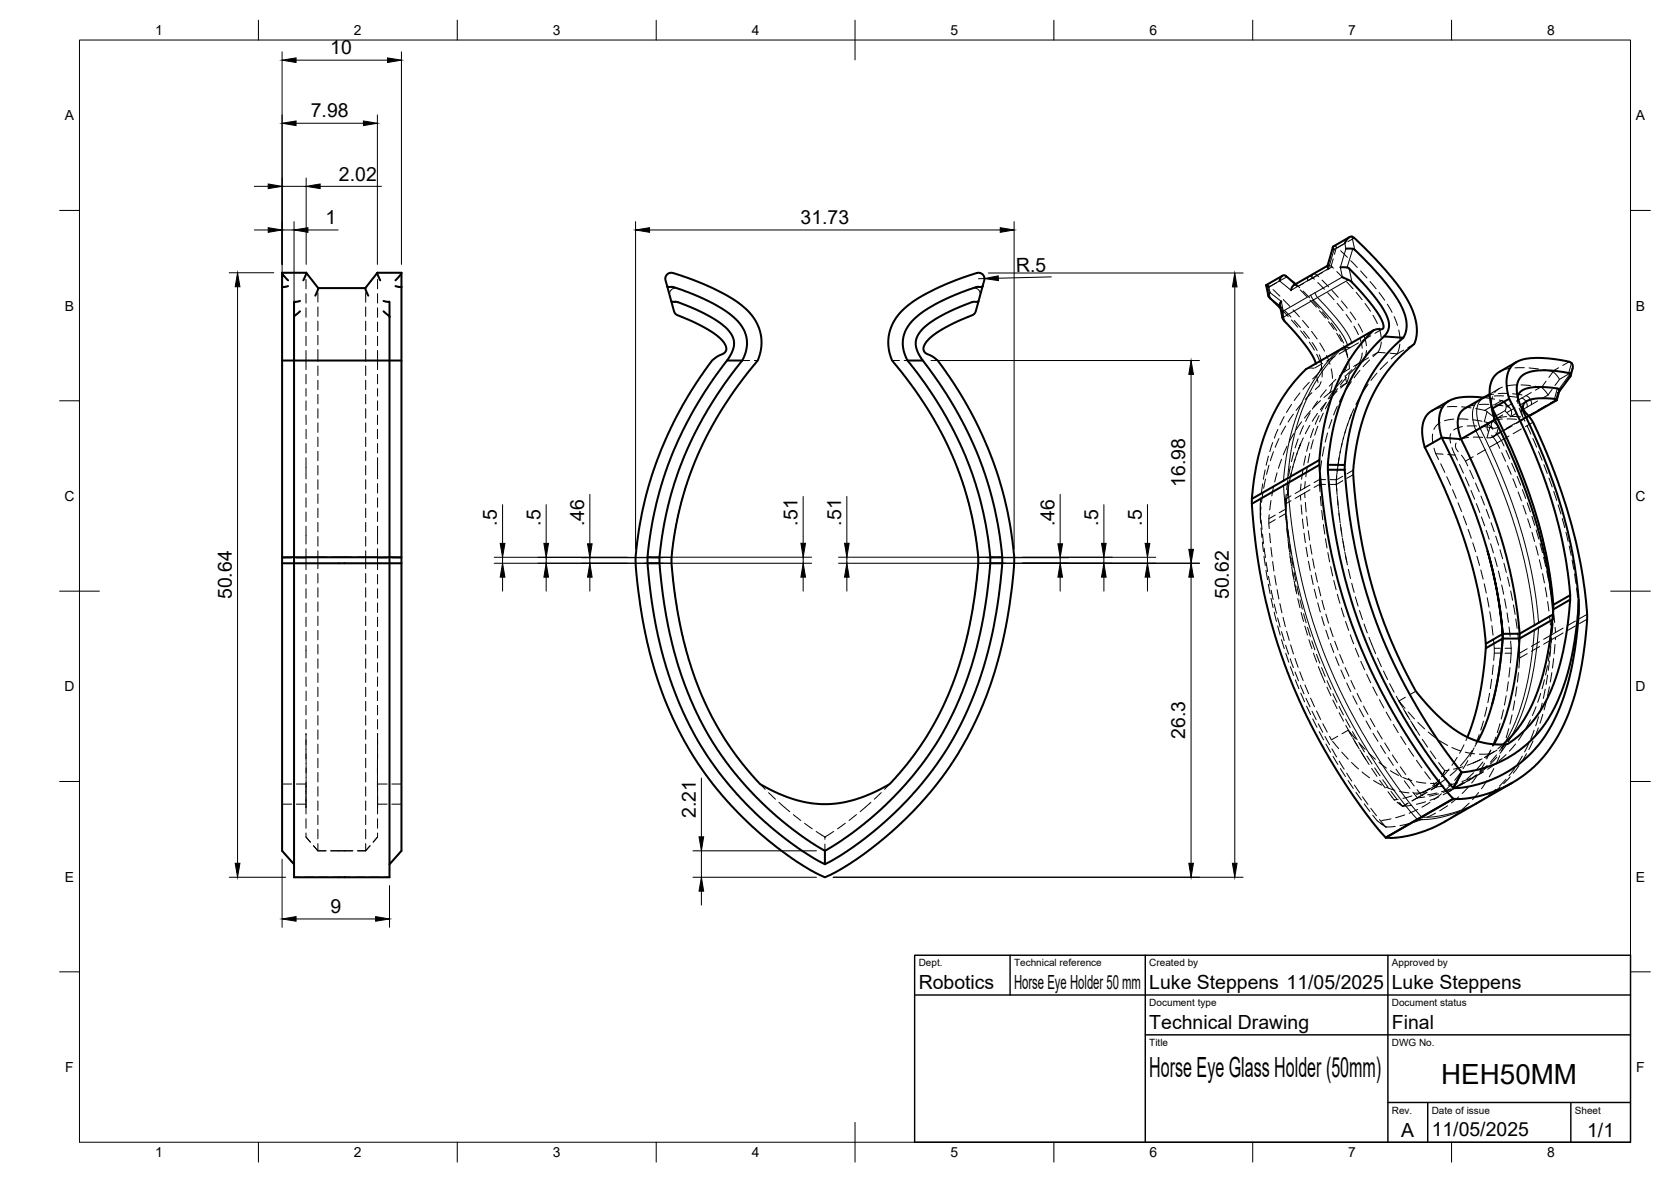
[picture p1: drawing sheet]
<svg xmlns="http://www.w3.org/2000/svg" width="420mm" height="297mm" viewBox="0 0 420 297" stroke-linecap="round" stroke-linejoin="round" font-family="sans-serif">
<!-- layer: Visible -->
<g fill="none" stroke="#000" stroke-width=".51">
<path d="M339.3 59.6l-4.1 2.4 .2 .7M70.9 72.2v141.6l3 3.4M72.4 70.4l-1.5-1.8v3.6l1.5-.3M73.9 79.6v140.9h24v-140.9M75.4 75.6l-1.5 .3v3.7l1.5-1.4M77 68.5l-.7 1.9M77 68.5l-6.1 .1M77 68.5l3 3.9M80 72.4l-.7 1.9M80 72.4h11.9M91.9 72.4l.7 1.9M94.9 68.5l-3 3.9"/>
<path d="M95.6 70.4l-.7-1.9h6l-.4 .8-1.1 1.1M96.4 75.6l1.5 .3v3.7M96.4 78.2l1.5 1.4M99.4 71.9l1.5 .3M100.9 72.2v141.6l-3 3.4M100.9 68.6v3.6M167.7 71.9l-.4-1.8 .1-.6 .3-.5a1.49 1.49 0 0 1 1.5-.4l5.6 1.9 4.5 2 4.8 2.5 2.5 1.8 2.4 2.3 1.4 2.3 .9 2.9 .1 2.7a8.6 8.6 0 0 1-2.9 6l-4.1 5.5-3.8 5.8-2.9 5.4-2.9 6.2-2.6 7.1-1.7 6.7-1.3 7-.4 4.8 1 8.6 1.5 8.6 1.8 6.7 2 6 2.8 6.6 3.2 5.8 3.9 6 3.7 4.5a13 13 0 0 0 6 4.6l3.3 1.4 4.1 1.2 2.5 .4 3.6 .2 2.5-.2 3.8-.8 2.8-1 3.9-1.7a11 11 0 0 0 4.9-4.1l3.7-4.5 4-6 3.4-6.3 2.9-7.1 2.1-6.5 1.6-6.6 1.4-8.7 .7-5.9 .1-2.5-.8-6.2-1.4-6.8-1.9-6.3-1.9-5-2.6-5.8-3.2-5.8-4.4-6.6-4.2-5.5a7.9 7.9 0 0 1-2.2-5.2v-1.4l.2-1.9 .4-1.4 .9-1.7 1-1.5 1.5-1.5 3.3-2.6 4.4-2.3 3.1-1.4 7.7-2.8 .9 .3 .7 .7v.8l-.4 1.6M168.8 75.6l.7 2.7 .5 .7 5 2.2 2.9 1.5 2.8 2 1.6 1.9a1.66 1.66 0 0 1-1.2 2.6l-1 .5a9.4 9.4 0 0 0-2.9 3.5l-5.4 8.4-4.4 8.6-3.4 9.1-1.5 5.1-1.1 4.4-1.2 7.3-.4 5.4 1.2 10.5 2 10.4 2.8 9.7 3.3 8.3 4.4 8.2 3.1 4.9 2.6 3.5 3.8 4.6 3.4 3.5 6.9 6.2 6.8 5.1 3.9 2.4 3.4 1.7 2.8-1.4 3.6-2.1 5.3-3.7 3.6-3 6.9-6.5 5.7-6.5 3.2-4.2 2.4-3.6 2.4-4.3 2-3.9 1.9-4.4 1.7-4.4 2.6-8.5 2.1-10.6 1.4-10.9v-3.2l-1-7.5-2.2-9.3-1.2-4-2.3-6.1-4.2-9-2.4-4-2.8-4.5a22.4 22.4 0 0 0-3.9-4.9l-2.1-1.2a1.8 1.8 0 0 1 0-2.8l1.5-1.5 2.5-1.8 2.9-1.5 5-2.2 .5-.7 .8-2.7-.3 .2-1.8 .3-4.2 1.7-3.9 2-2.1 1.3-1.5 1.2-1.3 1.6-.6 1.4-.1 1.3 .3 1.5 .8 1.6 6.4 9.1 4.7 8.1 3.7 8.3 2.9 8.5 1.9 8.5 1 7.8-.1 2.7-.6 5.7-1.5 9.3-2.4 9.7-3.1 8.6-3.8 8.2-2.1 3.6-2.9 4.3-3.7 4.8-2.8 3.3-6.6 6.4-4.5 3.8-3.2 2.4-4 2.6-3.3 1.8-3.1-1.7-3.8-2.5-7.3-5.7-6.7-6.4-5.7-6.7-2.7-3.9-2.4-3.7-3.7-7.2-3.5-8.6-2.4-8.1-2.1-10.5-1.2-10.7v-1.8l.6-5 1.7-8.3 1-4 1.8-5.5 3.7-8.6 3-5.6 2.8-4.6 6-8.4 .8-1.6 .4-1.5-.1-1.3-.7-1.4-.9-1.2-1.4-1.2-4.5-2.8-4.7-2a4.6 4.6 0 0 0-2.7-.9l-.8-.2-1.1-3.7 .4 .2 1.3 .1 3.7 1.3 5.9 2.6 4.3 2.7 1.7 1.4 1.1 1.2a8 8 0 0 1-.8 10.8l-5.2 7.4-4.5 7.6-3.6 7.5-1.8 4.7-1.4 4.4-1.9 8.3-1.1 8 .5 6.3 1.2 8.3 1.9 8.7 2.8 8.7 1.3 3.4 2.5 5.4 4.3 7.3 3.1 4.4 2.3 2.9 3.5 3.8 3.4 3.4 6.6 5.7 3.8 2.7 3.6 2.2a.94 .94 0 0 0 1.6 .1l3.4-2.1 3.7-2.8 7.2-6 3.4-3.5 3.4-3.8 4.8-6.3 4.3-7.2 3.7-8.1 2.8-8.4 1.2-4.4 1.2-6.1 1.2-8.3 .5-6.4-1.1-7.9-1.9-8.3-1.4-4.4-1.8-4.7-3.6-7.5-4.5-7.6-5.2-7.4a8.3 8.3 0 0 1 1.3-12.9l2.6-1.8 4.6-2.4 5.8-2.4 1.9-.6h1.1l.3-.2-1 3.7M318.4 71.7l.5 2.7M318.4 71.6l.6 .5M319.3 73.5l-.3 .6v.5l3 2.9M321.7 70.6l.5-1.1a.75 .75 0 0 1 1.1-.2l2.5 2.1"/>
<path d="M322.2 75.7l-.4 .9 .7 3.2M322.5 69.3l-4.1 2.3M322.7 78.2l-.3 1.4 .3 .8 5.4 6.2 1.9 2.8 .9 2M333.8 66.8l-8.5 4.9-.5 .5-.2 .7M335.2 62l-1.4 4.9 .3 .6M337 67.2h1.6l.6 .2 5.5 6 2.4 3.1 1.3 2.2 .7 1.8 .2 1.4-.3 1.1-.4 .8-5.1 5.6-2.4 3.5-1.3 2.2-2.6 5.8-1.9 6.5-1.1 6-.3 4.7 1.1 11.2 1.7 10 2.1 8.4 2.3 7.2 2.4 6.4 3.3 7.5 3.4 6.6 5.1 8.8 4.6 6.7 5 6.5a1.46 1.46 0 0 0 1.9 .6l3-.4 3.6-1 3.4-1.5 2.5-1.3 2.9-2 2.4-2.1 2.4-2.7 1.4-1.9 1.8-3 1.4-3 1.5-3.8 1.1-3.5 1.7-8.1 .7-4.9 .3-5.7M337.5 69.6l2.2 1.1 4.1 4.5 2.7 3.7 1 1.7 .4 1.2a.81 .81 0 0 1-.3 .9 .81 .81 0 0 1-1 0h-.5a2.82 2.82 0 0 0-1.9 1.4l-2.3 2.6-1.9 2.6-2.9 5-2.3 5.7-1.7 6.3-1.1 6.2-.3 4.3 1 10 1.1 7.6 1.8 8.2 2.6 9.4 3.2 8.9 3 7 4.8 9.4 5.4 8.9 5.8 8.4 4.7 5.8a2.09 2.09 0 0 0 2 .4l4.9-.7 2.8-.9 2.9-1.2 4.5-2.5 2.8-2.1 1.6-1.5 3.3-4.1 3-5 2.4-5.9 1.8-6.7 1.2-6.5 .8-8.1-.3-4.7-.8-6.1-1.8-8.7-2.2-8.4-3.2-9.1-3.6-8.7a18.1 18.1 0 0 0-2.5-4.9l-1.2-1.5-.5-.9 .1-1 .7-.8 1.2-.4 2.1-.3 3.5 .1 .6 .1 .2 .3M338.1 61.2l1-1.5a.93 .93 0 0 1 1.4 .1l3.7 3.5 4.1 4.5 4.5 5.8 1.9 3.3 1 2.5 .5 2.4v2.1a5.4 5.4 0 0 1-.9 2.7l-3.6 3.4-2.9 3.4-2.2 3.1-1.9 3.6-1.5 3.7-1.3 4.4-1.1 5-.5 5 .3 5.3 1 8 1.3 7.2 1.7 7.1 1.7 6 1.8 5 2.7 6.5 2.8 5.8a31.9 31.9 0 0 0 7.3 10.1l4.3 3.8 3.6 2.2 2.1 .9 2.4 .6 3.8 .4a4.4 4.4 0 0 0 3.9-1.5l2.8-2.5 2.8-3.4 2.5-4.2 1.6-3.6 1.6-5.2 1.3-6 .9-6.7 .3-4.7-.5-5.1-1.3-7.2-1.1-4.8-1.7-6.2-2.1-6.3-2-5.2-5.4-12a11.6 11.6 0 0 1-1.8-8l.6-1.6 .9-1.3 .9-.6 1.6-.7 2-.3 2.2-.1 5.3 .6a4.3 4.3 0 0 1 2.8 .8l.3 1-.6 2.2M338.4 62.5h1.5l.7 .3 4.4 4.4 4.8 5.7 1.8 2.7 1.3 2.5 .7 2.4v2.1a4.5 4.5 0 0 1-2.1 3.5l-3.5 3.7-3.3 4.7-2.6 5-1.8 5-1.3 5.5-.9 6.8 .2 4.3 1 8.1 1.6 9.5 1.7 6.9 2.7 8.8 3 7.7 3.5 7.5 4.3 7.8 5.3 8.4 5.6 7.6a.92 .92 0 0 0 1 .6l2.8-.4 2.2-.6 5-1.9 4.3-2.8 1.8-1.5 2.3-2.2 2.9-4 2.4-4.5 2.1-5.7 1.7-6.9 1-6.8 .4-6-.5-5.6-1.2-6.8-2-8.7-2-6.6-3.2-8.4-4.2-9.5a15.7 15.7 0 0 1-2.4-7.1l.2-1.7 .5-1.2 1.2-1.1 1.4-.6 1.8-.3h2.3l2.7 .2 3.1 .5 .3 .4-.1 .4-2.8 3.8M70.9 90.6h30M182.8 90.6h3.8M228.2 90.6h3.8"/>
<path d="M345.4 83l-17.3 10-2.7 3-3.4 4.7-2.6 5.1-1.8 4.6-1.3 4.9-.9 4.5-.6 5v2.6l.9 9.1 1.2 7.7 1.4 6.9 2.4 8.9 2.2 6.6 2.2 5.8 3.4 7.4 3.8 7.3 3.6 6.2 4.5 6.9 4.1 5.7 3.9 4.6h2.5l3.5-.5 2.9-.8 2.9-1.1 2.8-1.4 17.2-10M348 84.5l4.8 .4M373 99.9l-2.6-.2-3.5 .2-1.9 .5-1.6 1-.9 1.4-.6 2.2v2.5l.6 2.5M374.6 99l-6.4 3.7-1 1-.5 1.2-.2 1.6 .3 2 .6 1.8M381.3 91l-4.6 2.6-.7 .7-.8 1.1-.5 1.4-.2 1.9 .2 1.9 .5 2.1M381.6 99.7l.6-1.2 1.4-.8 2.4-.4h2.1a7.6 7.6 0 0 1 3.8 .5l.2 .4-.7 2.4M331.7 115.6l-16.9 9.8M331.7 116.8l-16.9 9.8M333.9 116.8h4.2M333.9 118.1h4.2M358.2 112.4l5.3 10.9 4.3 11.3 1.6 4.9 1.6 6.1 1 4.3 1 6.3 .6 6.7-.7 7.1-1.6 8.2-1.3 4.3-1 2.8M362.5 110l4.9 .3"/>
<path d="M362.5 110l3.6 7.3 2.9 6.7 3.1 8.2 2 6.4M362.5 110l-4.3 2.4M364.3 100.7l-4.6 2.7-1.3 1.4-.5 1-.3 1.9 .1 2.5 .5 2.2M367.4 110.3l5.4 11.9 4.1 11.2 1.8 5.9 1.3 5.8 .9 4.8 .9 6.4 .3 3h-4.3v1.2h4.3l-.1 1.8-1 7.5-1.5 7.2-1.8 5.6-2 4.5M374.8 101.1l1.1 4.4M375.2 102.7l.7 2.8M375.2 102.7l3.4 6.7 2.6 6 2.5 6.3 2 5.8 1.9 6.7 1.3 5.8 1.1 6.7 .6 5.3 4.2-2.4M375.9 105.5l2.8 5.9 3.2 7.5 3.9 10.8 1.5 5.3 1.5 6.6 1 5.9 .7 6.2M375.9 105.5l-8.5 4.8M379.5 100.2l-4.3 2.5M391.4 100.6l-7 4M374.1 138.6l2.1 8.7 1.1 7.1-1-6.5z"/>
<path d="M70.9 140h30M70.9 141.5h30M162.8 140l3 .1M162.8 141.5h3M249 141.5h3M252 140h-3M377.8 159.3l-.5-4.9 .5 4.9M390.5 154.4l-8.4 4.9v1.2l8.3-4.8M390.6 152l-.5 6.1-.9 6.2-1.2 5-1.9 5.9a30.2 30.2 0 0 1-8.2 11.9M394.8 150.7l-4.2 2.4M396.9 150.7v3.7M373.6 162.9l4.2-2.4-.8 7.7-1.2 6.6-1.8 6.1-2.4 5.4"/>
<path d="M373.6 161.8l4.2-2.5-.1 2.8-.7 6.2-.8 4.7-1 3.9M367.5 194.1l-2.1 3.9M207.4 213.8v3.4M365.4 200.7l-17 9.8"/>
</g>
<!-- layer: Hidden -->
<g fill="none" stroke="#000" stroke-width=".25">
<path d="M76.9 77.4v2.3M76.9 73.8v2.4M76.9 70.2v2.4M77 68.5l-.1 .5M79.9 77.1v2.4M79.9 73.6v2.3M80 72.4l-.1 .1M80 72.4h.1M91.9 72.4v.1M91.9 77.1v2.4M91.9 73.6v2.4M94.9 68.5v.5"/>
<path d="M94.9 77.4v2.3M94.9 73.8v2.4M94.9 70.2v2.4M170.3 72.5l-.1-.1a1.5 1.5 0 0 0-1.8 1.9M244.5 72.5l.1-.1a1.5 1.5 0 0 1 1.8 1.9M318.4 71.6l.9 .4M320.1 72.8l1.7 1.6M321.8 76.7l.5 .6M322.3 77.8l1.6 1.7M322.7 75.3l1.6 1.7M322.9 78l1.7 1.7M323.3 69.3l.3 .3"/>
<path d="M324.4 70.3l1.7 1.7M325.1 77.9l1.6 1.7M325.4 71.6h.7l.7 .7M325.8 71.4l.4 .3M326.9 72.8l1.7 1.7M327.6 73.1l1.7 1.7M329.4 75.4l1.6 1.8M330.1 75.7l1.6 1.8M331.8 78.1l1.5 1.8M332.5 78.4l1.5 1.8M333.8 66.9l.2-.2 .4 .1 .9 .6M333.9 66.7l-.1 .1"/>
<path d="M335.2 61.9l1.1 .4M336.1 68.2l1.7 1.7M337.1 63l1.7 1.7M338.6 70.8l1.6 1.8M339.6 65.5l1.7 1.7M341 73.5l1.5 1.8M342.1 68.1l1.6 1.8M343.2 76.3l1.4 1.9M344.5 70.7l1.5 1.9M345.2 79.2l1.1 2.1M346.8 73.5l1.4 1.9M348.8 76.4l1.2 2.1"/>
<path d="M350.5 79.6l.9 2.2M76.9 88.1v4.8M76.9 84.5v2.4M76.9 80.9v2.4M76.9 94.1v2.4M76.9 97.6v2M79.9 87.8v3M79.9 84.3v2.4M79.9 80.7v2.4M79.9 99.1v2.4M79.9 95.6v2.3M79.9 92v2.4"/>
<path d="M91.9 87.8v3M91.9 84.3v2.4M91.9 80.7v2.4M91.9 99.1v2.4M91.9 95.6v2.3M91.9 92v2.4M94.9 88.1v4.8M94.9 84.5v2.4M94.9 80.9v2.4M94.9 94.1v2.4M94.9 97.6v2M186.6 90.6h1.9"/>
<path d="M186.6 90.6h.1M189.7 90.6h.8M224.3 90.6h1.9M227.4 90.6h.8M324.7 80.4l1.6 1.8M325.4 80.5l1.6 1.8M326.9 98.7l-1.5 2M327 83.1l1.5 1.9M327.5 80.5l1.5 1.8M327.8 83.2l1.4 1.9M329.2 96.1l-1.6 1.7M329.2 86l1.3 2"/>
<path d="M329.8 83.3l1.4 1.9M329.9 98.7l-1.7 1.7M329.9 86.1l1.3 2M330.4 92.5h-1.1l-.9 .3M330.9 91.4v.2M331 94.3l-.9 .9M331 94.3l.4 1.8M331.1 89l.9 2.2M331.7 89.2l.6 2.2M331.9 86.2l1.1 2.1M332.1 92.6l-.4 1-.7 .7M332.2 95.9l-.6 1.2-.9 .8"/>
<path d="M332.3 91.8l.1 .9M332.3 92.4l.1 2.3M332.5 91.3l-1.9 1.1M333.5 97.9l-1.5 1.9M333.6 89.3l.8 2.3M334 80.8l1.4 2M334.4 98.7l-1.5 1.2M334.7 92.7l.3 2.4M334.7 81.2l1.4 1.9M335 96.3l-.6 2.4M335.7 89.6l-2.1 1.1M335.9 95.3l-1.7 1.8"/>
<path d="M336 97.8l-1.6 .9M336.1 83.8l1.2 2M336.2 98.3l-1.9 1.9M336.7 84.1l1.1 2.1M337.8 86.9l.9 2.2M337.9 98.9l-1.1 2.1M338 93.4l-1.2 1.1M338.2 94.4l.4 1.8M338.3 87.3l.5 2.3M338.6 96.2l-1.5 1.3M338.6 96.2l-1.6 1M338.7 89l.2 .9"/>
<path d="M338.8 90.8l-.3 1.5-.5 1.1M339 90.3l.3 2.3M339.3 93.8l-.7 2.4M339.3 92.7l-1.3 .7M339.8 95.9l-1.3 2M341.6 86.2l-4.9 2.8M341.9 93.1l-1.4 1.8M342.1 99.6l-1.2 2M344 96.6l-1.3 1.9M344.1 89.9l-3.7 2.2M344.4 90.5l-1.7 1.7M344.7 84.4l-2.1 1.2"/>
<path d="M346.2 93.8l-1.5 1.8M346.5 88.5l1.8 .2M346.5 88.5l-1.3 1.1M346.5 88.5l-1.4 .8M346.8 82.5l.5 2.3M347.3 85.9l-.3 1.5-.5 1.1M347.6 82.7l-1.9 1.1M348.9 91l-1.9 1.9M349.5 88.8l1.8 .1M351.3 88.9l-1.5 1.3M351.7 82.9l.3 2.4M352 86.5l-.7 2.4"/>
<path d="M353 88l-1.7 .9M355.6 86.5l-1.6 .9M373 99.9l2.8 .4M375.3 99.7l-.3 1.4 .1 1.5M377 97.7l-2.4 1.3M377.7 97.3l-1.2 .6-.7 .7M379.7 92.6l-1.6 .3-1 .5M381.3 96.7l-2.4 .3M381.5 99l.1 1.1M381.6 99.7l.1 1.7M382.5 96.7l2.3 .2M383.3 92.4h-2.4"/>
<path d="M384.5 92.5l2.3 .2M386 97.1a3.4 3.4 0 0 1 3.1 1.9l.1 .3M388 92.9l2.5 .5 .9 .9 .7 1M392 98.4v.1M392 98.3l-.3 .4M394.8 94.6l-.3 .2M395.4 92.7l-.6 1.1M76.9 100.7v2.4M76.9 104.3l.1 2.4M76.9 111.4v2.4M76.9 115v5.3M77 107.9v2.4"/>
<path d="M79.9 117v2.4M79.9 113.4v2.4M79.9 109.8v2.4M79.9 106.3v2.4M79.9 102.7v2.4M91.9 117v2.4M91.9 113.4v2.4M91.9 109.8v2.4M91.9 106.3v2.4M91.9 102.7v2.4M94.9 107.9v2.4M94.9 115v5.3"/>
<path d="M94.9 100.7v2.4M94.9 104.3v2.4M94.9 111.4v2.4M174.2 117.4l-1 2.7M240.6 117.4l1.1 2.7M318.1 118.1l-.4 2.3M318.9 114.6l-.5 2.3M319.1 116.9l-.6 2.3M320 111.2l-.7 2.3M320.2 113.5l-.8 2.3M321.1 118.8l-.6 2.3M321.3 107.9l-.9 2.2"/>
<path d="M321.6 110.2l-1 2.2M322.2 115.4l-.7 2.3M322.9 104.7l-1.1 2.1M323.3 107.1l-1.2 2.1M323.6 112.1l-.9 2.2M324.5 117.2l-.5 2.3M324.7 118.8l-.5 2.3M324.7 101.6l-1.2 2.1M325.1 117.2l-.6 2.4M325.2 104.1l-1.3 2M325.3 109l-1.2 2.1M325.3 113.7l-.6 2.3"/>
<path d="M325.6 115.4l-.6 2.3M326.2 113.8l-.8 2.3M326.4 110.3l-.8 2.3M326.6 112.7l.4-1.2-1 2.7M327.3 106l-1.4 2M327.4 101.3l-1.5 1.8M327.7 110.1l-.7 1.4M327.7 107l-.9 2.2M329.4 106.9l-1.2 2.1M329.4 103.8l-1.1 2.1M329.5 103.2l-1.5 1.9M331.3 103.9l-1.3 2"/>
<path d="M331.3 100.8l-1.3 2M331.9 119.3l-.1 1.2M332 100.7l-1.7 1.6M332.3 115.8l-.3 2.4M333 112.3l-.5 2.3M333.5 101.1l-1.5 1.8M333.8 108.8l-.6 2.3M334.9 105.4l-.8 2.3M336.1 119.7l-.1 .9M336.2 118.3l-.2 2.3M336.3 102.1l-1 2.2M336.5 116.3l-.1 .8"/>
<path d="M336.5 116.3l-.3 2.2M336.7 115l-.2 1.3M337 113.4l-.5 2.9M337.4 111.5l-.5 2.3M337.6 119.7l-1.6 .9M337.8 109.9l-.5 2.3M338.4 108l-.7 2.3M338.9 106.5l-.7 2.3M339.8 104.2l-.5 1.2M339.8 104.2l-1 2.7M340.3 118.2l-1.7 .9M340.3 119.3l-1.7 .9"/>
<path d="M340.4 102.7l-.6 1.5M360.2 109.1l.1 2.3M360.6 112.6l.4 1.4M361 114l.7 1.5M361 114l1.8 .1M362.1 106.2l-1 .8-.6 .9M362.2 116.6l1.1 2.1M362.8 102.3l-1.5 .3-1.2 .6M363.8 119.8l.9 2.1M364 114.2l1.8 .1M364.8 109l-.2 .9 .1 1.4M365.1 112.5l.7 1.8"/>
<path d="M365.5 105.3l-2.3 .4M365.8 114.3l.7 1.3M366.1 111.4l-.1 1.1 .7 1M366.3 102.2h-2.4M366.7 105.3l2.4 .1M367 116.7l1 2.2M367.5 114.4l1 1.5M367.5 102.2l2.4 .3M367.7 107.2l-.9 .2-1.3 .7M368.4 120l1 2.2M368.5 115.9l.5 1.2M368.8 109.5l-1.9 1.1"/>
<path d="M369.3 109.9l-2.3 .6M369.5 118.1l1 2.2M370.3 105.5l2.3 .4M370.4 114.8l-1.9 1.1M370.4 109.9h2.4M370.8 101.8l-2.3 .8M371.1 102.7l2.4 .5 2.2 1.6M371.3 107l-2.4 .1M371.9 107.7l-2 1.2M372.4 107.1l3.1 .5h.6l.7-.4M373.5 113l-2 1.2M374.4 101.6h-2.4"/>
<path d="M375.4 105.8l-1.1 .4-1.1-.2M375.5 101.7l2.4 .3M376.3 109.1l-1.1 .8-1.3 .1M377 100.5l1 .3 .5 .5 .2 1-.3 .9M377.2 108.8l-1.7 .9M377.8 104.3l-4.8 2.8M378.3 101.1l1.3 1.4M378.9 102.2l.3 .1a1.7 1.7 0 0 1 .6 2.4M379.4 109.6l-4.9 2.8M380.3 107l-2.1 1.2M380.9 102.5l-2 1.2M382 102.6l.8 2"/>
<path d="M382.4 102.8l.4 1.8M382.5 107.8l-2 1.2M382.8 104.6l.6 1.3M383.9 100.8l-1.9 1.1M383.9 107l1 2.1M384.4 104.6l-3.1 1.8M385.4 110.2l1 2.2M385.5 106.1l-1.9 1.1M386.8 113.5l1 2.2M388.2 116.8l.8 2.2M391.2 100.5l.2 .1M76.9 137.9v2.2l3-.1"/>
<path d="M76.9 132.2v4.5M76.9 121.5v2.4M76.9 125.1v2.4M76.9 128.7v2.3M79.9 138.4v1.6M79.9 134.8v2.4M79.9 131.3v2.4M79.9 127.7v2.4M79.9 124.1v2.4M79.9 120.6v2.3M91.9 138.4v4.5M91.9 134.8v2.4"/>
<path d="M91.9 131.3v2.4M91.9 127.7v2.4M91.9 124.1v2.4M91.9 120.6v2.3M94.9 132.2v4.5M94.9 137.9v2.2h-3M94.9 121.5v2.4M94.9 125.1v2.4M94.9 128.7v2.3M169.1 137.8l-.3 2.3h-3M170.1 131.6l-.9 5.1M170.8 128.2l-.5 2.3"/>
<path d="M171.7 124.7l-.6 2.3M172.8 121.3l-.7 2.3M242 121.3l.8 2.3M243.1 124.7l.6 2.3M244 128.2l.5 2.3M244.8 131.6l.8 5.1M245.7 137.8l.3 2.3 3-.1M316.9 127.8l.1 1.7M317 125.1l-.1 5.2M317.1 127.4l-.1 4.1M317.1 132.7l.2 2.4M317.1 130.6l.2 2.4"/>
<path d="M317.4 136.2l.3 2.4M317.4 134.2l.3 2.4M317.5 121.6l-.3 2.4M317.5 123.9l-.3 2.3M317.8 139.8l.4 2.3M317.9 137.8l.3 2.3M318.2 120.4l-.5 2.3M319.1 129.3v3.5M319.2 134l.2 2.4M319.6 125.8l-.3 2.4M319.6 137.6l.2 2.3M320.2 122.3l-.4 2.3"/>
<path d="M320.7 130.6l-1.7 .9M320.7 129.4l-1.7 1M321.7 130l1.6-.9 .1 1.6M323.3 125.4v3.7zM323.3 129.3l.2 2.3M323.3 127.9l-1.6 .9M323.3 127.9v1.2M323.4 127l-.1 .9M323.4 124.2l-.1 1.2 1.3-.8M323.5 131.9l.2 2.4M323.5 129.6l.2 2.4M323.5 125.7l-.2 2.2"/>
<path d="M323.6 132.8l.2 2.4M323.8 123.6l-.3 2.2M323.8 123.6l-.1 .9M323.8 120.7l-.3 2.3M323.8 135.4l.3 2.4M323.8 133.2l.3 2.3M324 136.4l.2 2.3M324 122.3l-.2 1.3M324.3 139l.3 2.3M324.3 136.7l.3 2.4M324.3 120.7l-.5 2.9M324.4 139.9l.4 2.3"/>
<path d="M324.6 125.8l-1.3 .8 .1 1.8M329.4 121.9l-3.8 2.1M329.4 123.1l-3.8 2.2M331.8 121.7l.1 1.8M331.8 120.5l-1.4 .8M331.8 120.5h1.5M331.8 121.7h1.5M331.8 120.5v1.2M331.8 121.7l-1.4 .8M332 124.7l.2 2.4M332.3 128.3l.3 2.3M332.8 131.8l.3 2.4"/>
<path d="M333.3 135.4l.4 2.3M333.9 138.9l.4 2.3M334.5 120.5l1.5 .1M336 120.6v1.1h-1.5M336 121.9l.2 2.4M336 120.6l.1 2.8M336.2 124.6l.2 2.3M336.3 125.5l.2 2.4M336.6 128.1l.2 2.4M336.7 129l.3 2.4M337 131.7l.4 2.3M337.1 132.6l.4 2.3"/>
<path d="M337.5 135.2l.4 2.3M337.6 120.8l-1.6 .9M337.7 136.1l.4 2.3M338.1 138.7l.5 2.3M338.3 139.6l.5 2.3M365.2 123l1 2.3M366.6 126.4l.9 2.2M367.9 129.7l.8 2.2M369.1 133l.8 2.3M369.9 123.3l.9 2.2M370.3 136.4l.7 2.3M371 121.4l.9 2.2"/>
<path d="M371.2 126.6l.9 2.2M371.4 139.8l.6 2.3M372.4 124.7l.9 2.2M372.5 129.9l.8 2.3M373.7 128l.8 2.2M373.7 133.3l.7 2.2M374.8 136.7l.7 2.2M374.9 131.4l.8 2.2M376.1 134.7l.7 2.3M377.2 138.1l.6 2.3M386.8 131.2l.7 2.9M387.8 135.2l.6 2.3"/>
<path d="M388.6 138.7l.5 2.3M389.5 120.1l.8 2.3M390.7 123.5l.7 2.3M391.8 126.9l.7 2.3M392.8 130.3l.6 2.3M393.7 133.8l.6 2.3M394.6 137.2l.5 2.4M70.9 140.2h2.4M74.5 140.2h2.4M75.4 140l-4.5 .1M76.6 140h2.4M76.9 144.4v2.4"/>
<path d="M76.9 147.9v2.4M76.9 151.5v2.4M76.9 155.1v2.4M76.9 158.7v2.3M79.9 158.4v2.4M79.9 154.8v2.4M79.9 151.3v2.4M79.9 147.7v2.4M79.9 144.1v2.4M79.9 140v2.9M79.9 140h2.6M82 140.1h-5.1v3.1"/>
<path d="M85.2 140l-2 .1 5.5-.1M85.2 140h1.5h-1.5M89.3 140h2.6M91.9 140l3 .1v3.1M91.9 158.4v2.4M91.9 154.8v2.4M91.9 151.3v2.4M91.9 147.7v2.4M91.9 144.1v2.4M92.9 140h2.4M94.9 144.4v2.4M94.9 147.9v2.4"/>
<path d="M94.9 151.5v2.4M94.9 155.1v2.4M94.9 158.7v2.3M96.5 140l4.4 .1M97.3 140.2h-2.4h2.4M98.5 140.2h2.4M165.8 141.5h3M168.8 141.5l.2 1.7M168.8 140.1v1.4M169.1 144.4l.3 2.3M169.5 147.9l.3 2.4M170 151.5l.4 2.3"/>
<path d="M170.6 155l.5 2.3M171.3 158.5l.6 2.3M243.5 158.5l-.5 2.3M244.2 155l-.4 2.3M244.8 151.5l-.4 2.3M245.3 147.9l-.3 2.4M245.7 144.4l-.2 2.3M246 140.1l-.1 3.1M246 141.5h3M318.3 143.3l.4 2.4M318.3 141.3l.4 2.3M318.9 146.8l.5 2.4"/>
<path d="M318.9 144.8l.5 2.4M319.6 150.4l.5 2.3M319.6 148.3l.5 2.4M320 141.1l.3 2.4M320.4 153.8l.6 2.4M320.4 151.8l.6 2.3M320.5 144.7l.4 2.3M321.1 148.2l.5 2.3M321.2 155.3l.7 2.3M321.2 157.3l.7 2.3M321.8 151.7l.5 2.3M322.2 158.7l.7 2.3"/>
<path d="M322.6 155.2l.6 2.3M323.5 158.6l.7 2.3M324.8 140.3l.4 2.3M324.8 142.5l.4 2.4M325 143.4l.4 2.4M325.4 143.8l.4 2.3M325.4 146l.5 2.4M325.6 146.9l.5 2.4M326.1 147.3l.5 2.3M326.3 150.4l.6 2.3M326.9 150.8l.6 2.3M327.2 153.9l.6 2.3"/>
<path d="M327.8 154.2l.6 2.3M328.1 157.3l.7 2.3M328.8 157.7l.7 2.2M334.6 142.4l.5 2.3M335.4 145.9l.6 2.3M336.3 149.3l.6 2.3M337.2 152.8l.8 2.2M338.3 156.2l.8 2.2M339 143.1l.6 2.3M339.5 159.5l.9 2.3M339.9 146.6l.6 2.3M340.8 150l.7 2.3"/>
<path d="M341.8 153.4l.8 2.3M343 156.8l.8 2.3M372.3 143.2l.6 2.3M373.2 146.7l.5 2.3M374 150.2l.4 2.4M374.6 153.7l.4 2.4M375.1 157.3l.3 2.3M375.8 140.1l.7 2.3M376.8 143.5l.5 2.3M377.6 147l.5 2.3M378.1 141.6l.7 2.3M378.3 150.5l.4 2.4"/>
<path d="M378.9 154l.4 2.4M379.1 145l.5 2.3M379.4 157.6l.3 2.3M379.9 148.5l.4 2.3M380.6 152l.4 2.4M381.1 155.5l.4 2.4M381.6 159.1l.3 2.3M389.3 142.2l.4 2.4M389.9 145.7l.4 3.6M389.9 159.5l-.3 2.4M390.3 156l-.2 2.3M390.4 150.4l.2 4"/>
<path d="M390.5 156.7l-.2 2.4M390.5 153.7l.1 .7M390.6 152l-.2 2.8M390.6 154.4h-.1M390.6 153.1v2.5l-.2 .1M393 157.8l-4.9 2.9M393 159.1l-4.9 2.8M395.3 140.7l.4 2.4M395.9 144.3l.4 2.3M396.1 156.1l-2 1.2M396.1 157.3l-2 1.2M396.4 147.8l.3 2.3"/>
<path d="M396.8 151.3l.1 1.8M399.1 154.4l-1.9 1.1M399.1 155.6l-1.9 1.1M76.9 162.2v3.2M76.9 166.5v2.4M76.9 170.1l.1 2.4M77 173.7v2.4M77 177.3l-.1 2.3M79.9 179.8v2.4M79.9 176.3v2.4M79.9 172.7v2.4M79.9 169.1v2.4"/>
<path d="M79.9 165.6v2.3M79.9 162v2.4M91.9 179.8v2.4M91.9 176.3v2.4M91.9 172.7v2.4M91.9 169.1v2.4M91.9 165.6v2.3M91.9 162v2.4M94.9 173.7v2.4M94.9 177.3v2.3M94.9 162.2v3.2M94.9 166.5v2.4"/>
<path d="M94.9 170.1v2.4M172.1 162l.5 1.5M242.7 162l-.4 1.5M322.2 160.7l.7 2.3M323.3 162.1l.7 2.3M323.3 164.2l.8 2.2M324.4 165.5l.8 2.3M324.4 167.5l.9 2.3M324.5 162.1l.7 2.2M325.6 165.4l.8 2.3M325.6 168.9l.9 2.2M325.7 170.9l.9 2.2"/>
<path d="M326.8 168.8l.9 2.2M327 172.2l.9 2.2M327.1 174.2l.9 2.2M328.1 172.1l1 2.2M328.4 175.5l1 2.1M328.5 177.4l1 2.2M329.1 160.7l.8 2.3M329.5 175.4l1 2.2M329.8 161.1l.8 2.2M329.9 178.7l1 2.2M330.3 164.1l.8 2.3M331 178.7l1.1 2.1"/>
<path d="M331 164.4l.9 2.3M331.5 167.5l1.7 4.1M332.3 167.8l.9 2.2M333.7 172.7l.9 2.1M333.7 171.1l.9 2.1M335.1 175.9l1.1 2.2M335.2 174.3l1 2.2M336.7 177.5l1.1 2.1M336.7 179.1l1.1 2.1M340.8 162.9l.9 2.2M342.2 166.2l.9 2.1M343.6 169.4l1.1 2.2"/>
<path d="M344.2 160.2l1.7 4.1M345.2 172.6l1.1 2.2M346.4 165.4l.9 2.1M346.8 175.8l1.2 2.1M347.9 168.6l1 2.2M348.6 179l1.1 2M349.4 171.8l1.1 2.1M351.1 175l1.2 2.1M351.8 176.2l1.5 1.8M351.8 176.2l.9 1.6M352.8 178.1l1.3 2M353.3 178.8l1.2 2.1"/>
<path d="M353.4 175.2l-1.6 1M354.1 178.9l1.6 1.8M356 173.7l-1.6 .9M373.9 177.7l-.6 2.4M374.5 174.2l-.4 2.4M375.1 170.7l-.4 2.3M375.5 167.1l-.3 2.4M375.5 160.8l.2 2.1-.1 3.1M375.7 164.1h1.6M377.3 162.9h-1.6M378 178.4l-.5 2.3M378.4 162.9h1.6"/>
<path d="M378.4 164.2h1.6M378.7 174.9l-.4 2.3M379.2 171.3l-.3 2.4M379.7 167.8l-.3 2.3M379.8 161.1l.2 1.8M380 164.2l-.2 2.4M380 162.9v1.3M380.2 179.6l-.5 2.4M380.9 176.1l-.5 2.4M381.4 172.6l-.4 2.3M381.8 169l-.3 2.4M382 162.6l.1 2.8-.2 2.5"/>
<path d="M384 163l-1.9 1.1M384 164.3l-1.9 1.1M386.2 177.6l-.9 2.2M387.1 161.3l-2.1 1.1M387.1 162.5l-2.1 1.2M387.4 174.3l-.8 2.2M388.3 170.8l-.6 2.3M388.7 166.5l-.6 2.4M389.1 167.3l-.5 2.3M389.4 163l-.5 2.4M389.7 163.8l-.4 2.3M390.1 160.2l-.3 2.4"/>
<path d="M70.9 197h2.4M74.5 197h2.4M76.9 189.4l.1 4.8M76.9 185.9l.1 4.8M76.9 197.4v2.4M76.9 184.7v-.4v2.8M76.9 180.8v2.4M77 196.6l-.1 4.8M77 193v2.4M77 195.4v2.4M79.9 197.7v2.4M79.9 194.1v2.4"/>
<path d="M79.9 190.5v2.4M79.9 187v2.4M79.9 183.4v2.4M91.9 197.7v2.4M91.9 194.1v2.4M91.9 190.5v2.4M91.9 187v2.4M91.9 183.4v2.4M94.9 196.6v4.8M94.9 193v2.4M94.9 195.4v2.4M94.9 189.4v4.8"/>
<path d="M94.9 185.9v4.8M94.9 184.7v-.4v2.8M94.9 180.8v2.4M97.3 197h-2.4v1.9M98.5 197h2.4M191.1 197l1.3 1.4M193.3 199.2l1.7 1.6M221.6 199.2l-1.8 1.6M223.7 197l-1.3 1.4M330.1 180.7l1.1 2.1M331.5 181.9l1.1 2.1M331.7 183.8l1.1 2.1"/>
<path d="M332.6 181.9l1.1 2.1M333.2 185.1l1.1 2M333.4 187l1.2 2M334.9 188.2l1.2 2M335.1 186.3l1.5 1.8M335.2 190.1l1.2 2M336.4 185l-1.6 .9-.5-.9M336.7 191.3l1.3 2M337 193.1l1.3 2M337.4 189l1.6 1.8M337.4 184.4l1.6-.9 .9 1.6M338.3 180.7l1.2 2.1"/>
<path d="M338.4 182.3l1.1 2.1M338.6 194.3l1.3 2M339 196.1l1.3 2M339.3 183.9l1.5 1.8M339.8 191.6l1.8 1.6M340.1 183.8l1.1 2.1M340.1 185.4l1.2 2.1M340.6 197.3l1.3 1.9M340.6 186.1l1.2 2.1M341 199.1l1.3 1.9M341.6 186.6l1.6 1.7M341.8 186.9l1.3 2.1"/>
<path d="M341.9 188.5l1.5 2.3M342.4 189.2l1 1.6M342.5 194l1.9 1.5M343.4 190.8l.9 1.3M343.7 190l1.3 2M344.1 189.2l1.7 1.6M344.9 193.1l1.3 2M345.4 196.1l2 1.2M345.7 193l1.3 2M346.7 191.6l1.9 1.4M346.9 196.1l1.4 1.9M347.7 195.9l1.3 2"/>
<path d="M348.5 197.8l2.3 .8M349 199l1.6 2M349.6 193.7l2.1 1.2M349.7 198.8l1.5 2M350.3 182l1.3 2.1M351.9 198.9l2.4 .3M352.2 185.1l1.3 2M352.7 195.4l2.3 .8M354.1 188.1l1.4 2M354.7 181.2l1.4 2.3M355.1 181.9l1 1.6M356.1 183.5l.9 1.3"/>
<path d="M356.2 196.5l2.3 .3M356.2 191.1l1.3 1.9M356.5 181.5l1.7 1.7M357.6 185.8l1.4 2M357.8 199.2l-2.3 .1M357.8 199.2l1.6-.9-3.2 1.4M358.2 194l1.5 1.9M359.1 183.9l1.9 1.5M359.3 198.2l-1.5 1M359.6 188.8l1.4 1.9M360.4 196.8l.8 .9M360.5 197.7l1.6-.9-1.6 .9"/>
<path d="M360.7 197.6l-2.1 1.1M360.9 197.4v.1M361.7 191.7l1.6 2M361.9 196.2l-.7 1.5-1.4 .8 1.4-.8zM361.9 186.1l2.1 1.2M362 195.9l-1.8 1.6M362.1 196.8l-2.4 .1M362.4 199.5l-1.8 1.4M363 197.6l-1.8 .1M363.3 193.7l-.8 1.5zM363.7 195.7l-2 1.3M364.3 193.5l-1 .2"/>
<path d="M364.4 193.3l-1.6 1.8M365 198.6l-2.1 1.1M365 197l-1.7 1.7M365.1 187.9l2.2 .8M365.7 198.1l-1.3 .8M366.4 190.3l-1.3 2M366.4 193.3l-1.8 1.6M366.5 196.8l-2.3 .5M367.2 194.2l-1.4 1.9M367.8 192.7l-2.3 .6M367.9 196.6l-1.9 1.4M368.1 187.2l-1.1 2.1"/>
<path d="M368.4 189l2.4 .4M369 185.3l-.4 .8M369.1 191.1l-1.2 2.1M369.3 197.7l-1.7 1.7M369.8 195.5l-2.2 .9M370.2 188.6l-3 3.9M370.5 195.4l-3.7 2.1M370.5 194.2l-1.7 1.6M370.6 187.9l-1 2.2M371.4 194.8l-1.4 2M371.6 186.3l-.8 1.3M371.8 199.2l-1.6 1.8"/>
<path d="M371.9 184.6l-.8 2.2M372.2 190.9l-3.3 1.4M372.6 190.7l-2.1 1M372.9 191.5l-1.5 1.8M372.9 194l-1.3 .8M373 181.2l-.7 2.3M373 194l-2.1 1.1M373.3 191.8l-1.2 2.1M373.7 190.1h.1M373.8 196.2l-1.3 2M374.4 189.5h-2.4M374.8 188.6l-1 2.1"/>
<path d="M374.9 188.5l-1.3 2M375.6 193.1l-1.1 2.1M375.7 187.1l-.2 .4M375.7 188.8l-2 1.3M376 192l-2 1.3M376.1 185.2l-.8 2.3M376.4 188.5l-3.2 1.9M377.1 189.9l-1 2.2M377.2 181.8l-.7 2.3M377.9 187.1l-1.3 1M378.3 186.5l-.8 2.3M378.7 189.6l-1.8 1.6"/>
<path d="M379.1 187l-1.6 .9M379.4 183.1l-.7 2.3M381.1 187l-1.6 1.8M383.1 184l-1.3 2M384.8 180.9l-1.1 2.1M70.9 213.8l1.1 1.3M70.9 202.1h2.4M72.8 215.9l1.1 1.3M74.5 202.1h2.4M76.9 209.3v1l1.1 1.3M76.9 200.2v2.7M76.9 201v1.9"/>
<path d="M76.9 202.9v1.7M76.9 205.7v2.4M76.9 202.6v.3M78.8 212.5l1.1 1.3h2.1h-2.1zM79.9 212v1.8M79.9 208.4v2.4M79.9 204.8v2.4M79.9 201.3v2.4M86.7 213.8h-3.5h5.5M89.9 213.8h2M91.9 212v1.8M91.9 208.4v2.4"/>
<path d="M91.9 204.8v2.4M91.9 201.3v2.4M93 212.5l-1.1 1.3M94.9 200.2v2.7M94.9 200.1v2.4M94.9 209.3v1l-1.1 1.3M94.9 202.9v1.7M94.9 205.7v2.4M94.9 202.6v.3M94.9 202.1h2.4M98.5 202.1h2.4M99.1 215.9l-1.2 1.3"/>
<path d="M100.9 213.8l-1.1 1.3M195.9 201.6l2.7 2.4M199.5 204.7l1.9 1.5M202.3 206.9l1.9 1.4M205.2 209l2.2 1.3M207.4 210.3h.1M207.4 212.1v1.7M207.4 210.3v.6M209.6 208.9l-2.2 1.4M212.5 206.9l-1.9 1.4M215.3 204.7l-1.8 1.5M219 201.6l-2.7 2.4"/>
<path d="M342.6 200.2l1.4 2M343 202l1.4 1.9M344.7 203.1l1.4 1.9M345.2 204.9l1.1 1.4 1.4 1M346.9 206l1.5 1.8M347.1 206.9l1.3 .9M348.4 207.8h.1M349.8 205.8l-2.4 .4M350.6 201h.1M350.8 207.7l-2.4 .1M351.3 201.6l1.4 1M351.6 200.9l-1 .1"/>
<path d="M351.9 201.7l.8 .9M353.2 204.8l-2.3 .7M354 201.9l-1.3 .7M354.3 207l-2.3 .5M355 202.4l-2.3 .2M355 200l-2.3 .6M356.4 200.5l2.4-1.4-3.8 2.2M356.5 203.4l-2.2 1M357.7 205.9l-2.2 .7M358.4 201.5l-2.2 .6M359.6 201.6l-2.1 1.2M361 204.4l-2.2 1"/>
<path d="M361.8 200.2l-2.2 .9M363.8 206.2l-.5 .3M364 202.5l-2 1.3M366.7 204.2l-1.9 1.4M366.8 200.2l-1.9 1.6M369.4 201.8l-1.8 1.6M73.9 220.5h1.5M76.6 220.5h2.4M80.2 220.5h2.3M83.7 220.5h4.4M89.3 220.5h2.4M92.9 220.5h2.4"/>
<path d="M96.5 220.5h1.4"/>
</g>
<!-- layer: Visible Narrow -->
<g fill="none" stroke="#000" stroke-width=".25">
<path d="M339.9 59.5l.7 3.3M319.1 74.7l2.7 2.1M328.8 70.5l-4.2 2.4-2.9-2.3-2.7 1.5 .3 1.4 2.9 2.2 .5 2.5 6.9-4M329.1 69.5l-.3 .4v.6M329.6 74.2l.6 1.2M329.9 69.9l4.2-2.4 1.3-4.8 2.7-1.5 .3 1.3-1.4 4.7 .5 2.4-6.9 4M329.9 69.9l-1.1 .6M330.2 68.9l-.3 .4v.6M330.2 75.4l5.9 6.6 1.9 2.8 .8 2M330.2 75.4l-7.7 4.4M330.6 73.6l-1 .6M330.7 73.6l.6 1.2"/>
<path d="M331.3 74.8l5.7 6.4 1.7 2.5 1.2 2.5M331.3 74.8l-1.1 .6M339 70.3l-7.7 4.5M339.2 67.5l.8 3.4M340.1 62.5l-1.4 4.7M336.3 88.2l-2.4 2.5-2.9 3.8-2.2 3.6-1.9 4.1-1.7 4.8-1 3.6-.9 4.7-.6 5.5M337.4 87.6l-2.8 3-2.5 3.3-2 3.3-2 4.1-1.5 4-1.5 5.8-.8 4.3-.5 4.8M373.2 99.8l-1 .9-.7 1.2-.2 1.2 .2 2.3 .7 2.2 3.7 8 2.8 6.6 3.7 10.8 1.3 4.8 1.5 6.7 1 6.1 .7 5.9M391.6 97.6l-.7 2.7M394.8 94l-2.9 3.9M395.1 91.2l-.7 2.6M372.2 100.4l-1.1 .9-.7 1.3-.2 1.1 .2 2.3 .7 2.2 2.9 6.2 3.6 8.4 3.5 10 1.6 5.6 1.4 6.4 1.1 6.4 .6 5.9"/>
<path d="M391.4 100.5l-7.1 4M322.7 122l.9 9.5 1.9 11.4 1.2 5.7 1.9 6.8 3.6 10.3 2.4 5.5 2.8 6.1 5.2 9.4 6.3 9.7 3.6 4.9 3.1 3.7a1.92 1.92 0 0 0 2.3 1l2.7-.3 3.8-.9 3.4-1.2 3.4-1.7M323.8 121.4l1.2 11.9 1.8 10.2 2.6 10.3 1.8 5.7 2.1 5.6 4.5 10.2 5.9 10.8 6.4 9.9 3.4 4.6 3.1 3.8a1.95 1.95 0 0 0 2.4 1l2.7-.3 3.5-.8 3.9-1.4 3.2-1.6M385.8 158.3l-.9 8.6-.9 4.7-1 4-1.9 5.6-2.7 5.5M386.9 157.7l-1 8.6-1.4 7.4-2.1 6.4-2.3 4.9"/>
</g>
<!-- layer: Hidden Narrow -->
<g fill="none" stroke="#000" stroke-width=".25">
<path d="M340.5 59.8l-1.6 .9M318.7 71.7l.7 3.3M320.9 71.1l-1.6 .9M321.8 76.8l.1 .1M322.3 77.3l.7 3.4M323.4 69.4l.4 .4M323.6 69.6l-1.7 .9M324.8 70.6l1.4 1.2M326.2 71.8h.1M327.8 71.2l-1.3 .8M329.1 69.5h.5l.6 .3-1.4 .8M330.1 68.9h.5l.6 .3-1 .6 .3 .4"/>
<path d="M331.3 71l1.7 1.7M332.4 70.4l1.7 1.7M332.6 68.4l-1.4 .8 .4 .3M333.8 73.6l1.6 1.7M334.9 72.9l1.6 1.8M334.9 67.1l-1.3 .7M335.2 65.1l-.5 1.8M336 62.1l-.5 1.8M336.2 76.2l1.5 1.9M337.3 75.6l1.5 1.9M337.9 61.3l-1.6 1M338.5 79l1.3 2"/>
<path d="M339.5 78.4l1.4 2M335.3 98.3l-1.4 2M336.3 97.7l-1.3 1.9M337.5 95.5l-1.5 1.8M338.4 87.9h-1.2l-.9 .3M338.5 94.9l-1.5 1.8M338.8 86.8l.1 .2M339.4 87.3h-.9l-1.1 .3M339.9 86.2v.2M339.9 92.9l-1.6 1.7M340.4 82l1.1 2.1M341 92.3l-1.7 1.7"/>
<path d="M341.5 81.4l1.1 2.1M342 85.2l.5 2.3M342.5 88.7v.4a4 4 0 0 1-1.7 3M343 84.6l.6 2.3M343.6 88.1v.4a4.1 4.1 0 0 1-1.7 2.9M374.5 99.7l-2.3 .7M375.6 99l-2.4 .8M378.1 99.5h-2.4M379.1 98.9h-2.4M379.3 99.6l2.3 .3M380.3 99l2.4 .3M385 98.6l-1.3 .8"/>
<path d="M387.4 97.3l-1.3 .8M388.7 95.8l-1.1 1.6M390.3 97.8l-1.1 1.5-1.6 .9M390.5 93.4l-1.1 1.5M391.9 92.4l-1.6 1M392.8 97.2l-1.1 1.5-.5 1.8-1.4 .8M393.5 96.2l1-1.4 .3-1-2.7 1.5-1.1 1.6M394.5 90.9l-1.6 .9M327.6 118.1l-.3 2.3M328.3 114.6l-.5 2.3M328.7 117.5l-.4 2.3M329.2 111.1l-.7 2.3"/>
<path d="M329.3 114l-.4 2.3M330.2 110.5l-.6 2.3M330.3 107.7l-.8 2.3M331.3 107.1l-.7 2.3M331.7 104.4l-1 2.2M332.7 103.8l-.9 2.2M333.3 101.3l-1.1 2.1M334.4 100.7l-1.2 2.1M373.8 106.2l1.3 1.3M373.9 103.4l-.7 2.6M374.4 106.3l-.5 1.1 .4 1.1M374.6 107.4l-.7 2.6"/>
<path d="M374.9 102.2l-1.6 .9M375.1 109.4l1.1 1.5 .9 1.8M375.5 105.7l-.5 1.1 .3 1.1M376.1 108.8l1.2 1.5 .9 1.8M376.6 109l-1.8 1M376.8 107.2l-.5 1.9 1.4-.8M377.6 100.7l-1.6 .9M377.6 113.8l1 2.1M377.8 105.3l-2.4 .4M377.8 100.7l1.3 1.4M378.4 103.2l-2.7 1.6-.3 1 1.3 1.3M378.5 103.3l1.3 1.4 1.6-.9"/>
<path d="M378.7 113.1l.9 2.2M378.8 104.7l-2.3 .4M378.9 105.3l2.4 .1M379 117l1 2.2M379.1 102.2h.1M379.7 107.2l-2 1.2M380 104.7l2.4 .1M380.1 116.4l.9 2.2M380.2 101.4l-1.3 .8M380.8 106.5l-2.1 1.2M381.3 100.8l1.3-.8a2.11 2.11 0 0 1 1.4 2.3l-1.6 .9M381.5 119.7l.9 2.2"/>
<path d="M382.5 105.5l-1.7 1.1M382.6 100l1.1-.6a2.15 2.15 0 0 1 1.3 2.3l-1 .6M383.2 105.1l-1.4 .8M384.3 104.5l-1.1 .6-.3 .4h-.3l1-.6M385.7 103.7l-1.4 .8-.3 .4h-.4l.7-.4M386.6 100.8l-1.6 .9M388.7 101.9l-2 1.2M327 124.5l.1 1.2M327.1 121.6l-.1 1.7M327.2 126.9l.2 2.4M327.5 130.4l.2 2.4M327.9 134l.3 2.3"/>
<path d="M328 123.9l.1 1.2M328.2 121l-.2 1.6M328.2 126.3l.2 2.3M328.4 137.5l.4 2.4M328.5 129.8l.3 2.4M329 133.4l.3 2.3M329.5 136.9l.4 2.4M380.4 120.3l.9 2.2M381.7 123.6l.8 2.3M382.8 123l.8 2.3M382.9 127l.8 2.2M384 126.4l.8 2.2"/>
<path d="M384.1 130.4l.7 2.2M385.2 129.8l.7 2.2M385.2 133.8l.6 2.3M386.2 137.2l.6 2.3M386.2 133.2l.7 2.3M387.2 136.6l.6 2.3M329 141l.4 2.4M329.7 144.6l.5 2.3M330.1 140.4l.4 2.4M330.5 148l.5 2.4M330.8 143.9l.5 2.4M331.3 151.5l.7 2.3"/>
<path d="M331.5 147.4l.6 2.3M332.3 154.9l.7 2.3M332.4 150.9l.6 2.3M333.4 154.3l.7 2.3M333.4 158.4l.7 2.2M334.4 157.7l.8 2.3M387.1 140.7l.5 2.3M387.9 144.2l.4 2.3M388.1 140.1l.6 2.3M388.6 147.7l.4 2.3M388.9 143.5l.5 2.4M389.1 151.2l.4 2.3"/>
<path d="M389.6 154.7l.2 2.4M389.6 147.1l.4 2.3M390 158.3l.1 1.3M390.2 150.6l.3 2.3M390.7 154.1l.2 2.4M391 157.7l.1 1.2M334.5 161.7l.9 2.3M335.6 161.1l.8 2.3M335.8 165.1l.9 2.2M336.9 164.5l.9 2.2M337.2 168.4l.9 2.1M338.2 167.8l1 2.1"/>
<path d="M338.6 171.6l1 2.2M339.7 171l1 2.2M340.1 174.9l1.1 2.1M341.2 174.3l1.1 2.1M341.8 178l1.1 2.1M342.8 177.4l1.2 2.1M387.8 176.7l-.6 2.3M387.9 179.5l-.7 2.3M388.5 173.2l-.5 2.3M388.9 176.1l-.6 2.3M389.1 169.7l-.4 2.3M389.6 172.6l-.5 2.3"/>
<path d="M389.6 166.1l-.3 2.4M389.9 162.6l-.2 2.3M390.1 160.8l-.1 .6M390.2 169l-.4 2.4M390.7 165.5l-.3 2.4M391 162l-.2 2.3M391.1 160.2v.6M343.5 181.2l1.2 2M344.6 180.6l1.1 2M345.2 184.3l1.3 2M346.3 183.7l1.2 2M347.1 187.3l1.3 2"/>
<path d="M348.2 186.7l1.2 2M349 190.3l1.4 2M350.1 189.7l1.3 2M351 193.3l1.4 1.9M352.1 192.7l1.4 2M353.1 196.2l1.4 1.9M354.2 195.6l1.4 1.9M355.2 199.1l.5 .6a1.33 1.33 0 0 0 1.9 .7l.6-.1M356.3 198.5l1.2 1.4h.3M361.3 199.3l-2.4 .4M361.7 199.5l-2.3 .6M364.7 198.3l-2.3 .7"/>
<path d="M365.1 198.3l-2.3 .8M368 196.8l-2.2 1M368.3 196.7l-2.2 1.1M371.1 195l-2.1 1.2M371.2 194.7l-1.9 1.4M373.9 192.8l-1.9 1.5M373.9 192.4l-1.7 1.6M374.4 200l-2.1 1.3M376.1 198.4l-1.8 1.5M376.3 189.7l-1.6 1.8M376.4 190.3l-1.7 1.7M377.2 197.7l-1.8 1.6"/>
<path d="M378.4 186.7l-1.4 2.1M378.6 187.4l-1.5 1.9M378.7 195.8l-1.7 1.8M379.7 195.2l-1.6 1.7M380.1 185l-.9 1.4M380.9 193l-1.5 1.9M381.9 192.4l-1.4 1.9M382.8 190l-1.2 2.1M383.8 189.4l-1.2 2M384.4 186.8l-1.1 2.2M385.5 186.2l-1.1 2.1M385.7 183.5l-.8 2.2"/>
<path d="M386.8 182.9l-.9 2.2M386.9 180.1l-.8 2.3M373.3 200.6l-2.1 1.3"/>
</g>
<!-- layer: BORDER -->
<g fill="none" stroke="#000" stroke-width=".25">
<path d="M20 10.1h390v276.9h-390zM65 5.1v5M115 5.1v5M165 5.1v5M215 5.1v10M265 5.1v5M315 5.1v5M365 5.1v5M15 52.9h5M410 52.9h5M15 100.7h5M410 100.7h5"/>
<path d="M15 148.6h10M405 148.6h10M15 196.4h5M410 196.4h5M15 244.2h5M410 244.2h5M65 287v5M115 287v5M165 287v5M215 282.1v9.9M265 287v5M315 287v5"/>
<path d="M365 287v5"/>
</g>
<!-- layer: TITLEBLOCK -->
<path d="M230 240.1h180v46.9h-180zM230 250h180M254 240.1v9.9M288 240.1v46.9M349 240.1v46.9M288 260.1h122M349 277.1h61M359 277.1v9.9M395 277.1v9.9" fill="none" stroke="#000" stroke-width=".36"/>
<!-- layer: FD_Dimensions -->
<g fill="none" stroke="#000" stroke-width=".25">
<path d="M70.9 13v75.5M74.4 15.1h23M100.9 13v53.4M74.4 31h17M94.9 28.9v37.5M63.9 57.8h3.5M63.9 46.8h3.5M70.9 57.8h3M70.9 46.8h6.1M73.9 55.7v32.8M77 44.7v21.7M77.4 57.8h7.6"/>
<path d="M80.5 46.8h15.4M159.8 55.7v82.3M163.3 57.8h88.2M255 55.7v82.3M57.6 68.5h11.2M59.7 72.1v144.8M247.5 70h-1.5M248.5 68.6h64.1M264.4 69.6l-13.4 .3M310.5 72.1v144.8M234.1 90.6h67.5M299.5 94.1v44"/>
<path d="M126.4 126.8v9.8M137.3 126.8v9.8M148.3 124.2v12.5M202 124.8v11.7M212.9 124.8v11.7M266.6 124.2v12.5M277.6 126.8v9.8M288.5 126.8v9.8M124.3 141.5h79.8M124.3 140l39.4 .1M126.4 140v1.5M126.4 145v3.6"/>
<path d="M137.3 140.1v1.4M137.3 145v3.6M146.2 140.2h20.6M148.3 140.2v1.3M148.3 145v3.6M164.9 140h39.2M202 140v1.5M202 145v3.6M210.8 141.5h90.8M210.8 140h39.1M212.9 140v1.5M212.9 145v3.6"/>
<path d="M248.1 140.2h20.6M251.1 140h39.5M266.6 140.2v1.3M266.6 145v3.6M277.6 140v1.5M277.6 145v3.6M288.5 140v1.5M288.5 145v3.6M299.5 145v71.9M176.4 195.5v14.8M70.9 215.9v17.1M174.2 213.8h31.1"/>
<path d="M176.4 213.8v6.7M57.6 220.5h14.2M74.4 230.9h20M97.9 222.6v10.4M174.2 220.5h31.1M176.4 224v3.4M209.5 220.5h103.1"/>
</g>
<g fill="#000" stroke="#000" stroke-width=".25">
<path d="M70.9 15.1l3.5-.6v1.2zM97.4 14.5l3.5 .6-3.5 .6zM70.9 31l3.5-.6v1.2zM91.4 30.4l3.5 .6-3.5 .6zM67.4 46.2l3.5 .6-3.5 .6zM67.4 57.2l3.5 .6-3.5 .6zM73.9 57.8l3.5-.6v1.2zM77 46.8l3.5-.6v1.2zM159.8 57.8l3.5-.6v1.2zM251.5 57.2l3.5 .6-3.5 .6zM59.7 68.5l.6 3.6h-1.2zM247.5 70l3.5-.7v1.2z"/>
<path d="M310.5 68.6l.5 3.5h-1.1zM299.5 90.6l.6 3.5h-1.2zM125.8 136.6h1.2l-.6 3.4zM136.8 136.6h1.1l-.6 3.5zM147.7 136.7h1.2l-.6 3.5zM201.4 136.5h1.1l-.5 3.5zM212.3 136.5h1.2l-.6 3.5zM266 136.7h1.2l-.6 3.5zM277 136.6h1.1l-.5 3.4zM287.9 136.6h1.2l-.6 3.4zM298.9 138.1h1.2l-.6 3.4zM126.4 141.5l.6 3.5h-1.2z"/>
<path d="M137.3 141.5l.6 3.5h-1.1zM148.3 141.5l.6 3.5h-1.2zM202 141.5l.5 3.5h-1.1zM212.9 141.5l.6 3.5h-1.2zM266.6 141.5l.6 3.5h-1.2zM277.6 141.5l.5 3.5h-1.1zM288.5 141.5l.6 3.5h-1.2zM299.5 141.5l.6 3.5h-1.2zM59.1 216.9h1.2l-.6 3.6zM175.8 210.3h1.1l-.5 3.5zM298.9 216.9h1.2l-.6 3.6zM309.9 216.9h1.1l-.5 3.6z"/>
<path d="M70.9 230.9l3.5-.6v1.2zM94.4 230.3l3.5 .6-3.5 .6zM176.4 220.5l.5 3.5h-1.1z"/>
</g>
<g font-size="7">
<text x="289" y="270.6">Horse Eye Glass Holder (50mm)</text>
<text x="362.4" y="272.3">HEH50MM</text>
</g>
<g font-size="4.9">
<text x="83.1" y="13.7">10</text>
<text x="78.1" y="29.5">7.98</text>
<text x="85.2" y="45.4">2.02</text>
<text x="81.8" y="56.4">1</text>
<text x="201.3" y="56.3">31.73</text>
<text x="255.5" y="68.4" transform="rotate(-1 255.5 68.4)">R.5</text>
<text x="298" y="122.4" transform="rotate(-90 298 122.4)">16.98</text>
<text x="124.9" y="132.1" transform="rotate(-90 124.9 132.1)">.5</text>
<text x="135.9" y="132.1" transform="rotate(-90 135.9 132.1)">.5</text>
<text x="146.9" y="132.2" transform="rotate(-90 146.9 132.2)">.46</text>
<text x="200.5" y="132.1" transform="rotate(-90 200.5 132.1)">.51</text>
<text x="211.5" y="132.1" transform="rotate(-90 211.5 132.1)">.51</text>
<text x="265.1" y="132.2" transform="rotate(-90 265.1 132.2)">.46</text>
<text x="276.1" y="132.1" transform="rotate(-90 276.1 132.1)">.5</text>
<text x="287.1" y="132.1" transform="rotate(-90 287.1 132.1)">.5</text>
<text x="58.3" y="150.6" transform="rotate(-90 58.3 150.6)">50.64</text>
<text x="309" y="150.6" transform="rotate(-90 309 150.6)">50.62</text>
<text x="298" y="185.7" transform="rotate(-90 298 185.7)">26.3</text>
<text x="175" y="205.6" transform="rotate(-90 175 205.6)">2.21</text>
<text x="83.1" y="229.5">9</text>
<text x="231" y="248.5">Robotics</text>
<text x="255" y="248.5">Horse Eye Holder 50 mm</text>
<text x="289" y="248.5">Luke Steppens 11/05/2025</text>
<text x="350" y="248.5">Luke Steppens</text>
<text x="289" y="258.6">Technical Drawing</text>
<text x="350" y="258.6">Final</text>
<text x="352.3" y="285.7">A</text>
<text x="360" y="285.5">11/05/2025</text>
<text x="399.1" y="285.7">1/1</text>
</g>
<g font-size="3.5">
<text x="39" y="8.8">1</text>
<text x="89" y="8.8">2</text>
<text x="139" y="8.8">3</text>
<text x="189" y="8.8">4</text>
<text x="239" y="8.8">5</text>
<text x="289" y="8.8">6</text>
<text x="339" y="8.8">7</text>
<text x="389" y="8.8">8</text>
<text x="16.3" y="30.2">A</text>
<text x="411.3" y="30.2">A</text>
<text x="16.3" y="78">B</text>
<text x="411.3" y="78">B</text>
<text x="16.2" y="125.9">C</text>
<text x="411.2" y="125.9">C</text>
<text x="16.2" y="173.7">D</text>
<text x="411.2" y="173.7">D</text>
<text x="16.3" y="221.6">E</text>
<text x="411.3" y="221.6">E</text>
<text x="16.4" y="269.4">F</text>
<text x="411.4" y="269.4">F</text>
<text x="39" y="290.8">1</text>
<text x="89" y="290.8">2</text>
<text x="139" y="290.8">3</text>
<text x="189" y="290.8">4</text>
<text x="239" y="290.8">5</text>
<text x="289" y="290.8">6</text>
<text x="339" y="290.8">7</text>
<text x="389" y="290.8">8</text>
</g>
<g font-size="2.5">
<text x="231" y="242.9">Dept.</text>
<text x="255" y="242.9">Technical reference</text>
<text x="289" y="242.9">Created by</text>
<text x="350" y="242.9">Approved by</text>
<text x="289" y="252.8">Document type</text>
<text x="350" y="252.8">Document status</text>
<text x="289" y="262.9">Title</text>
<text x="350" y="262.9">DWG No.</text>
<text x="350" y="279.9">Rev.</text>
<text x="360" y="279.9">Date of issue</text>
<text x="396" y="279.9">Sheet</text>
</g>
</svg>
